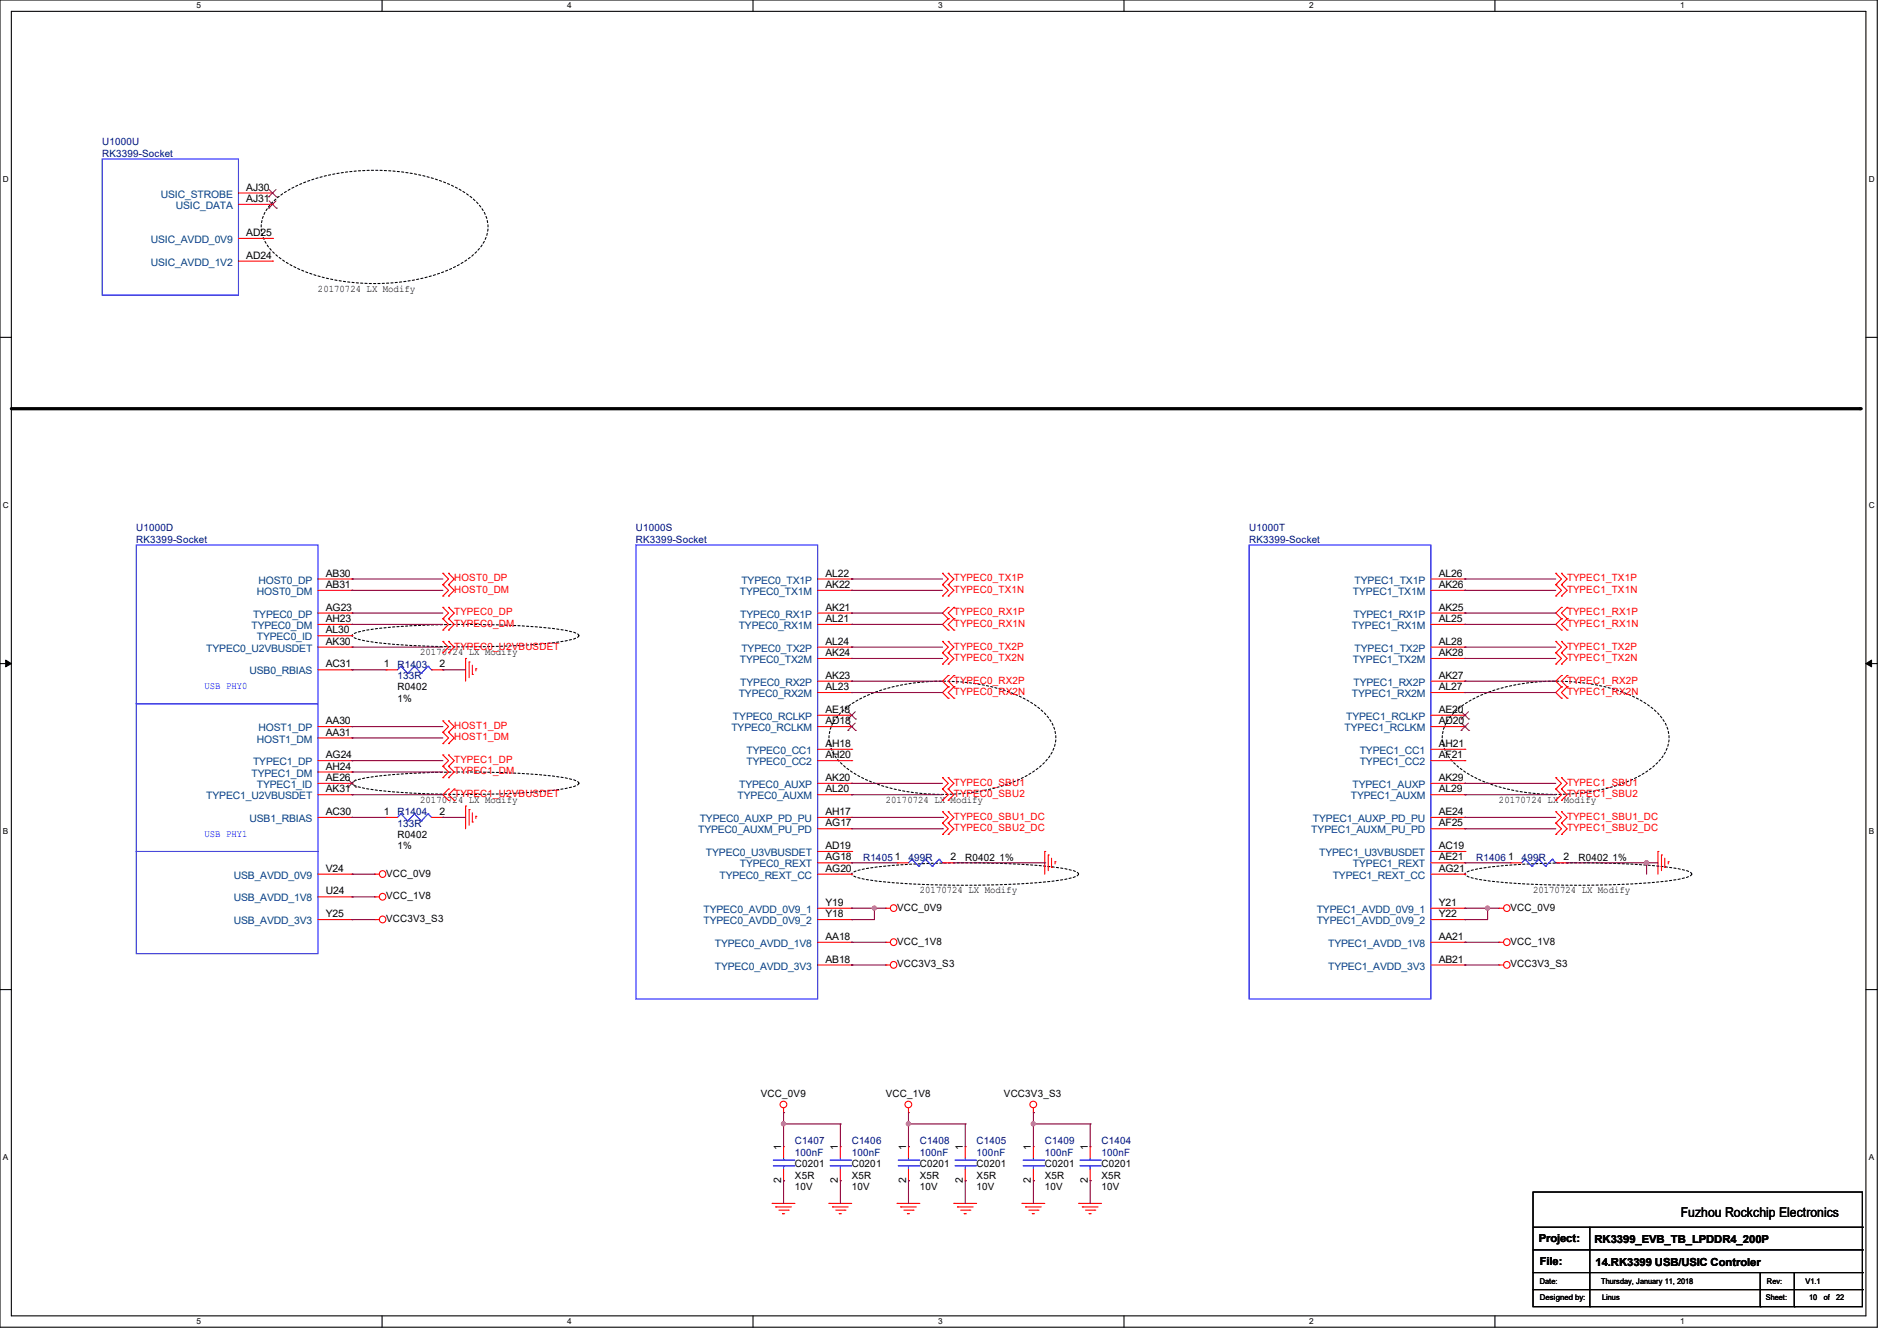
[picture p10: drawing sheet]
<svg xmlns="http://www.w3.org/2000/svg" width="297mm" height="210mm" viewBox="0 0 297 210" stroke-linecap="round" stroke-linejoin="round" font-family="sans-serif">
<path d="M0 0h293.9v207.9h-293.9zM1.8 1.8h290.3v204.3h-290.3z" fill="none" stroke="#000" stroke-width=".17"/>
<g fill="#fff">
<path d="M30.8 .2h.7v1.4h-.7z"/>
<path d="M30.8 206.2h.7v1.4h-.7z"/>
</g>
<path d="M59.8 0v1.8M59.8 206.1v1.8" fill="none" stroke="#000" stroke-width=".17"/>
<g fill="#fff">
<path d="M88.8 .2h.7v1.4h-.7z"/>
<path d="M88.8 206.2h.7v1.4h-.7z"/>
</g>
<path d="M117.9 0v1.8M117.9 206.1v1.8" fill="none" stroke="#000" stroke-width=".17"/>
<g fill="#fff">
<path d="M146.9 .2h.7v1.4h-.7z"/>
<path d="M146.9 206.2h.7v1.4h-.7z"/>
</g>
<path d="M176 0v1.8M176 206.1v1.8" fill="none" stroke="#000" stroke-width=".17"/>
<g fill="#fff">
<path d="M205 .2h.7v1.4h-.7z"/>
<path d="M205 206.2h.7v1.4h-.7z"/>
</g>
<path d="M234.1 0v1.8M234.1 206.1v1.8" fill="none" stroke="#000" stroke-width=".17"/>
<g fill="#fff">
<path d="M263.1 .2h.6v1.4h-.6z"/>
<path d="M263.1 206.2h.6v1.4h-.6z"/>
<path d="M.5 27.3h.9v1.4h-.9z"/>
<path d="M292.6 27.3h.9v1.4h-.9z"/>
<path d="M.5 78.4h.9v1.4h-.9z"/>
<path d="M292.6 78.4h.9v1.4h-.9z"/>
</g>
<path d="M0 52.8h1.8M292.1 52.8h1.8" fill="none" stroke="#000" stroke-width=".17"/>
<g fill="#fff">
<path d="M.5 129.5h.8v1.4h-.8z"/>
<path d="M292.6 129.5h.8v1.4h-.8z"/>
</g>
<path d="M0 103.9h1.8M292.1 103.9h1.8" fill="none" stroke="#000" stroke-width=".17"/>
<path d="M.9 103.4l.9 .5-.9 .5zM292.1 103.9l.9-.5v1z" fill="#000" stroke="#000" stroke-width=".16"/>
<g fill="#fff">
<path d="M.5 180.5h.8v1.4h-.8z"/>
<path d="M292.6 180.5h.8v1.4h-.8z"/>
</g>
<g fill="none" stroke="#000" stroke-width=".17">
<path d="M0 155h1.8M292.1 155h1.8M240 186.7h51.6v17.9h-51.6zM240 192.2h51.6M240 195.7h51.6M240 199.3h51.6M248.9 192.2v12.4M275.6 199.3v5.3M280.9 199.3v5.3M291.6 192.2h.1M291.6 195.7h.1M291.6 199.3h.1"/>
<path d="M240 202h51.6M248.9 204.6h.1M275.6 204.6h.1M280.9 204.6h.1M291.6 202h.1"/>
</g>
<path d="M1.8 64h289.5" fill="none" stroke="#000" stroke-width=".51"/>
<circle cx="291.3" cy="64" r=".25" fill="#000"/>
<path d="M42.5 31.9a16.7 16.7 0 0 1 8.8-4.4 32.7 32.7 0 0 1 19.3 1.5 10.3 10.3 0 0 1 5.4 4.6 5 5 0 0 1-1.2 5.6 16.7 16.7 0 0 1-8.8 4.4 32.7 32.7 0 0 1-19.2-1.5 10.3 10.3 0 0 1-5.5-4.7 5 5 0 0 1 1.2-5.5zM55.3 99.3a16.8 16.8 0 0 1 5.8-1.1 145.8 145.8 0 0 1 26.4 .3 8.3 8.3 0 0 1 3 .8l.1 .2-.1 .3a16.8 16.8 0 0 1-5.8 1.1 145.8 145.8 0 0 1-26.4-.4 8.3 8.3 0 0 1-3-.7l-.2-.3zM131.4 111.9a16.7 16.7 0 0 1 8.8-4.4 32.7 32.7 0 0 1 19.3 1.5 10.3 10.3 0 0 1 5.4 4.6 5 5 0 0 1-1.2 5.6 16.7 16.7 0 0 1-8.8 4.4 32.7 32.7 0 0 1-19.2-1.5 10.3 10.3 0 0 1-5.5-4.6 5 5 0 0 1 1.2-5.6zM227.4 111.9a16.7 16.7 0 0 1 8.8-4.4 32.7 32.7 0 0 1 19.3 1.5 10.3 10.3 0 0 1 5.4 4.6 5 5 0 0 1-1.2 5.6 16.7 16.7 0 0 1-8.8 4.4 32.7 32.7 0 0 1-19.2-1.5 10.3 10.3 0 0 1-5.5-4.6 5 5 0 0 1 1.2-5.6zM55.3 122.4a16.8 16.8 0 0 1 5.8-1.1 145.8 145.8 0 0 1 26.4 .4 8.3 8.3 0 0 1 3 .7l.1 .3-.1 .2a16.8 16.8 0 0 1-5.8 1.1 145.8 145.8 0 0 1-26.4-.3 8.3 8.3 0 0 1-3-.8l-.2-.2zM133.5 136.7a16.8 16.8 0 0 1 5.8-1.1 145.8 145.8 0 0 1 26.4 .3 8.3 8.3 0 0 1 3 .8l.2 .2-.2 .2a16.8 16.8 0 0 1-5.8 1.1 145.8 145.8 0 0 1-26.4-.3 8.3 8.3 0 0 1-3-.8l-.2-.2zM229.5 136.7a16.8 16.8 0 0 1 5.8-1.1 145.8 145.8 0 0 1 26.4 .3 8.3 8.3 0 0 1 3 .8l.2 .2-.2 .2a16.8 16.8 0 0 1-5.8 1.1 145.8 145.8 0 0 1-26.4-.3 8.3 8.3 0 0 1-3-.8l-.1-.2z" fill="none" stroke="#000" stroke-width=".17" stroke-dasharray=".3"/>
<g fill="none" stroke="#f00" stroke-width=".17">
<path d="M37.3 30.2h5.4M37.3 32h5.4M37.3 37.3h5.4M42.7 30.2h.1M42.7 32h.1M42.7 37.3h.1M37.3 40.9h5.4M42.7 40.9h.1M49.8 90.7h5.3M49.8 92.5h5.3M49.8 96h5.3M49.8 97.8h5.3"/>
<path d="M49.8 99.6h5.3M55.1 90.7h.1M55.1 92.5h.1M55.1 96h.1M55.1 97.8h.1M55.1 99.6h.1M69.3 93.3h.1M69.3 91.6h.1M69.3 89.8h.1M69.3 98.7h.1M69.3 96.9h.1M69.3 95.1h.1"/>
<path d="M69.3 91.6l.9 .9-.9 .8M69.3 89.8l.9 .9-.9 .9M69.3 96.9l.9 .9-.9 .9M69.3 95.1l.9 .9-.9 .9M70.2 93.3h.1M70.2 91.6h.1M70.2 89.8h.1M70.2 98.7h.1M70.2 96.9h.1M70.2 95.1h.1M70.2 91.6l.9 .9-.9 .8M70.2 89.8l.9 .9-.9 .9"/>
<path d="M70.2 96.9l.9 .9-.9 .9M70.2 95.1l.9 .9-.9 .9M128 90.7h5.3M128 92.5h5.3M128 96h5.3M128 97.8h5.3M133.3 90.7h.1M133.3 92.5h.1M133.3 96h.1M133.3 97.8h.1M147.6 93.3h.1M147.6 91.6h.1"/>
<path d="M147.6 89.8h.1M147.6 91.6l.9 .9-.9 .8M147.6 89.8l.9 .9-.9 .9M148.5 93.3h.1M148.5 91.6h.1M148.5 89.8h.1M148.5 95.1h.1M148.5 96.9h.1M148.5 98.7h.1M148.5 91.6l.9 .9-.9 .8M148.5 89.8l.9 .9-.9 .9M148.5 95.1l-.9 .9 .9 .9"/>
<path d="M148.5 96.9l-.9 .9 .9 .9M149.4 96.9h.1M149.4 95.1h.1M149.4 98.7h.1M149.4 95.1l-.9 .9 .9 .9M149.4 96.9l-.9 .9 .9 .9M224 90.7h5.4M224 92.5h5.4M224 96h5.4M224 97.8h5.4M229.4 90.7h.1M229.4 92.5h.1"/>
<path d="M229.4 96h.1M229.4 97.8h.1M243.6 93.3h.1M243.6 91.6h.1M243.6 89.8h.1M243.6 91.6l.9 .9-.9 .8M243.6 89.8l.9 .9-.9 .9M244.5 93.3h.1M244.5 91.6h.1M244.5 89.8h.1M244.5 96.9h.1M244.5 98.7h.1"/>
<path d="M244.5 95.1h.1M244.5 91.6l.9 .9-.9 .8M244.5 89.8l.9 .9-.9 .9M244.5 96.9l-.9 .9 .9 .9M244.5 95.1l-.9 .9 .9 .9M245.4 98.7h.1M245.4 96.9h.1M245.4 95.1h.1M245.4 96.9l-.9 .9 .9 .9M245.4 95.1l-.9 .9 .9 .9M49.8 101.3h5.3M49.8 113.8h5.3"/>
<path d="M49.8 119.1h5.3M49.8 104.9h5.3M49.8 115.6h5.3M55.1 101.3h.1M55.1 104.9h.1M55.1 113.8h.1M55.1 115.6h.1M55.1 119.1h.1M60.5 104.9h.1M60.5 104.9h1.7M67.6 104.9h1.7M69.3 116.5h.1"/>
<path d="M69.3 114.7h.1M69.3 112.9h.1M69.3 118.2h.1M69.3 102.2h.1M69.3 100.5h.1M69.3 104.9h.1M69.3 114.7l.9 .9-.9 .9M69.3 112.9l.9 .9-.9 .9M69.3 118.2l.9 .9-.9 .9M69.3 100.5l.9 .8-.9 .9M70.2 116.5h.1M70.2 114.7h.1"/>
<path d="M70.2 112.9h.1M70.2 118.2h.1M70.2 102.2h.1M70.2 100.5h.1M70.2 114.7l.9 .9-.9 .9M70.2 112.9l.9 .9-.9 .9M70.2 118.2l.9 .9-.9 .9M70.2 100.5l.9 .8-.9 .9M72.9 103.1h.1M72.9 103.1v3.6M73.4 103.7h.1M73.4 103.7v2.4"/>
<path d="M74 105.6h.1M74 104.2v1.4M74.5 104.7h.1M74.5 104.7v.4M128 101.3h5.3M128 103.1h5.3M128 106.7h5.3M128 108.5h5.3M128 112h5.3M128 113.8h5.3M128 117.3h5.3M128 119.1h5.3"/>
<path d="M133.3 101.3h.1M133.3 103.1h.1M133.3 106.7h.1M133.3 108.5h.1M133.3 112h.1M133.3 113.8h.1M133.3 117.3h.1M133.3 119.1h.1M147.6 104h.1M147.6 102.2h.1M147.6 100.5h.1M147.6 102.2l.9 .9-.9 .9"/>
<path d="M147.6 100.5l.9 .8-.9 .9M148.5 104h.1M148.5 102.2h.1M148.5 100.5h.1M148.5 105.8h.1M148.5 107.6h.1M148.5 109.3h.1M148.5 102.2l.9 .9-.9 .9M148.5 100.5l.9 .8-.9 .9M148.5 105.8l-.9 .9 .9 .9M148.5 107.6l-.9 .9 .9 .8M149.4 107.6h.1"/>
<path d="M149.4 105.8h.1M149.4 109.3h.1M149.4 105.8l-.9 .9 .9 .9M149.4 107.6l-.9 .9 .9 .8M224 101.3h5.4M224 103.1h5.4M224 106.7h5.4M224 108.5h5.4M224 112h5.4M224 113.8h5.4M224 117.3h5.4M224 119.1h5.4"/>
<path d="M229.4 101.3h.1M229.4 103.1h.1M229.4 106.7h.1M229.4 108.5h.1M229.4 112h.1M229.4 113.8h.1M229.4 117.3h.1M229.4 119.1h.1M243.6 104h.1M243.6 102.2h.1M243.6 100.5h.1M243.6 102.2l.9 .9-.9 .9"/>
<path d="M243.6 100.5l.9 .8-.9 .9M244.5 104h.1M244.5 102.2h.1M244.5 100.5h.1M244.5 107.6h.1M244.5 109.3h.1M244.5 105.8h.1M244.5 102.2l.9 .9-.9 .9M244.5 100.5l.9 .8-.9 .9M244.5 107.6l-.9 .9 .9 .8M244.5 105.8l-.9 .9 .9 .9M245.4 109.3h.1"/>
<path d="M245.4 107.6h.1M245.4 105.8h.1M245.4 107.6l-.9 .9 .9 .8M245.4 105.8l-.9 .9 .9 .9M49.8 136.9h5.3M49.8 122.7h5.3M49.8 124.5h5.3M49.8 128h5.3M49.8 120.9h5.3M55.1 120.9h.1M55.1 122.7h.1M55.1 124.5h.1"/>
<path d="M55.1 128h.1M55.1 136.9h.1M58.7 136.9h.1M58.7 136.9h.7M60.5 128h.1M60.5 128h1.7M67.6 128h1.7M69.3 121.8h.1M69.3 120h.1M69.3 128h.1M69.3 120l.9 .9-.9 .9M70.2 121.8h.1"/>
<path d="M70.2 120h.1M70.2 123.6h.1M70.2 125.3h.1M70.2 120l.9 .9-.9 .9M70.2 123.6l-.9 .9 .9 .8M71.1 125.3h.1M71.1 123.6h.1M71.1 123.6l-.9 .9 .9 .8M72.9 126.2h.1M72.9 126.2v3.6M73.4 126.8h.1M73.4 126.8v2.4"/>
<path d="M74 128.7h.1M74 127.3v1.4M74.5 127.8h.1M74.5 127.8v.4M128 136.9h5.3M128 135.1h5.3M128 122.7h5.3M128 124.5h5.3M128 128h5.3M128 129.8h5.3M128 133.3h5.3M133.3 122.7h.1"/>
<path d="M133.3 124.5h.1M133.3 128h.1M133.3 129.8h.1M133.3 135.1h.1M133.3 136.9h.1M133.3 133.3h.1M140.5 135.1h.1M140.5 135.1h1.7M147.6 125.3h.1M147.6 123.6h.1M147.6 121.8h.1M147.6 128.9h.1"/>
<path d="M147.6 127.1h.1M147.6 130.7h.1M147.6 123.6l.9 .9-.9 .8M147.6 121.8l.9 .9-.9 .9M147.6 127.1l.9 .9-.9 .9M147.6 128.9l.9 .9-.9 .9M147.6 135.1h1.8M148.5 125.3h.1M148.5 123.6h.1M148.5 121.8h.1M148.5 128.9h.1M148.5 127.1h.1"/>
<path d="M148.5 130.7h.1M148.5 123.6l.9 .9-.9 .8M148.5 121.8l.9 .9-.9 .9M148.5 127.1l.9 .9-.9 .9M148.5 128.9l.9 .9-.9 .9M149.4 135.1h.1M163.6 133.3h.1M163.6 133.3v3.6M164.1 133.9h.1M164.1 133.9v2.5M164.6 135.8h.1M164.6 134.4v1.4"/>
<path d="M165.2 135h.1M165.2 135v.3M224 136.9h5.4M224 135.1h5.4M224 122.7h5.4M224 124.5h5.4M224 128h5.4M224 129.8h5.4M224 133.3h5.4M229.4 122.7h.1M229.4 124.5h.1M229.4 128h.1"/>
<path d="M229.4 129.8h.1M229.4 135.1h.1M229.4 136.9h.1M229.4 133.3h.1M236.5 135.1h.1M236.5 135.1h1.8M243.6 123.6h.1M243.6 121.8h.1M243.6 125.3h.1M243.6 128.9h.1M243.6 127.1h.1M243.6 130.7h.1"/>
<path d="M243.6 121.8l.9 .9-.9 .9M243.6 123.6l.9 .9-.9 .8M243.6 127.1l.9 .9-.9 .9M243.6 128.9l.9 .9-.9 .9M243.6 135.1h1.8M244.5 123.6h.1M244.5 121.8h.1M244.5 125.3h.1M244.5 128.9h.1M244.5 127.1h.1M244.5 130.7h.1M244.5 121.8l.9 .9-.9 .9"/>
<path d="M244.5 123.6l.9 .9-.9 .8M244.5 127.1l.9 .9-.9 .9M244.5 128.9l.9 .9-.9 .9M245.4 135.1h.1M259.6 133.3h.1M259.6 133.3v3.6M260.1 133.9h.1M260.1 133.9v2.5M260.6 135.8h.1M260.6 134.4v1.4M261.2 135h.1M261.2 135v.3"/>
<path d="M49.8 140.5h5.3M49.8 144h5.3M55.1 140.5h.1M55.1 144h.1M58.7 140.5h.1M58.7 144h.1M58.7 140.5h.7M58.7 144h.7M128 144h5.3M128 151.1h5.3M128 147.6h5.3M128 142.2h5.3"/>
<path d="M133.3 142.2h.1M133.3 144h.1M133.3 147.6h.1M133.3 151.1h.1M138.7 151.1h.1M138.7 147.6h.1M138.7 142.2h.1M138.7 151.1h.7M138.7 147.6h.7M138.7 142.2h.7M224 144h5.4M224 151.1h5.4"/>
<path d="M224 147.6h5.4M224 142.2h5.4M229.4 142.2h.1M229.4 144h.1M229.4 147.6h.1M229.4 151.1h.1M234.7 142.2h.1M234.7 147.6h.1M234.7 151.1h.1M234.7 151.1h.7M234.7 147.6h.7M234.7 142.2h.7"/>
<path d="M122.7 174.2h.1M122.7 179.6h.1M122.7 173.5v.7M122.7 179.6v1.8M131.6 179.6h.1M131.6 179.6v1.8M142.2 174.2h.1M142.2 179.6h.1M142.2 173.5v.7M142.2 179.6v1.8M151.1 179.6h.1M151.1 179.6v1.8"/>
<path d="M161.8 174.2h.1M161.8 179.6h.1M161.8 173.5v.7M161.8 179.6v1.8M170.7 179.6h.1M170.7 179.6v1.8M120.9 188.5h.1M120.9 188.5h3.6M121.5 189h.1M121.5 189h2.4M122 189.5h1.4M122.5 190.1h.1"/>
<path d="M122.5 190.1h.4M122.7 184.9h.1M122.7 183.1v1.8M123.4 189.5h.1M129.8 188.5h.1M129.8 188.5h3.5M130.3 189h.1M130.3 189h2.5M130.9 189.5h1.4M131.4 190.1h.1M131.4 190.1h.3M131.6 184.9h.1"/>
<path d="M131.6 183.1v1.8M132.3 189.5h.1M140.5 188.5h.1M140.5 188.5h3.5M141 189h.1M141 189h2.5M141.5 189.5h1.5M142.1 190.1h.1M142.1 190.1h.3M142.2 184.9h.1M142.2 183.1v1.8M143 189.5h.1"/>
<path d="M149.4 188.5h.1M149.4 188.5h3.5M149.9 189h.1M149.9 189h2.5M150.4 189.5h1.4M151 190.1h.1M151 190.1h.3M151.1 184.9h.1M151.1 183.1v1.8M151.8 189.5h.1M160 188.5h.1M160 188.5h3.6"/>
<path d="M160.6 189h.1M160.6 189h2.4M161.1 189.5h1.4M161.6 190.1h.1M161.6 190.1h.4M161.8 184.9h.1M161.8 183.1v1.8M162.5 189.5h.1M168.9 188.5h.1M168.9 188.5h3.6M169.5 189h.1M169.5 189h2.4"/>
<path d="M170 189.5h1.4M170.5 190.1h.1M170.5 190.1h.4M170.7 184.9h.1M170.7 183.1v1.8M171.4 189.5h.1"/>
<circle cx="59.9" cy="136.9" r=".52"/>
<circle cx="59.9" cy="140.4" r=".52"/>
<circle cx="59.9" cy="144" r=".52"/>
<circle cx="139.9" cy="142.2" r=".52"/>
<circle cx="139.9" cy="147.6" r=".52"/>
<circle cx="139.9" cy="151.1" r=".52"/>
<circle cx="235.9" cy="142.2" r=".52"/>
<circle cx="235.9" cy="147.6" r=".52"/>
<circle cx="235.9" cy="151.1" r=".52"/>
<circle cx="122.7" cy="173" r=".52"/>
<circle cx="142.2" cy="173" r=".52"/>
<circle cx="161.8" cy="173" r=".52"/>
</g>
<g fill="none" stroke="#00f" stroke-width=".17">
<path d="M16 24.9h21.3v21.3h-21.3zM21.3 85.3h28.5v64.1h-28.5zM99.6 85.3h28.4v71.2h-28.4zM195.6 85.3h28.4v71.2h-28.4zM21.3 110.2h.1M21.3 110.2h28.5M62.8 104.4h.1M62.8 104.4l-.6 .5M62.8 104.4l1 1.1M63.8 105.5h.1M64.9 104.4h.1M64.9 104.4l-1.1 1.1"/>
<path d="M64.9 104.4l1.1 1.1M66 105.5h.1M67 104.4h.1M67 104.4l-1 1.1M67 104.4l.6 .5M67.6 104.9h.1M21.3 133.3h.1M21.3 133.3h28.5M62.8 127.5h.1M62.8 127.5l-.6 .5M62.8 127.5l1 1.1M63.8 128.6h.1"/>
<path d="M64.9 127.5h.1M64.9 127.5l-1.1 1.1M64.9 127.5l1.1 1.1M66 128.6h.1M67 127.5h.1M67 127.5l-1 1.1M67 127.5l.6 .5M67.6 128h.1M142.8 134.6h.1M142.8 134.6l-.6 .5M142.8 134.6l1 1.1M143.8 135.7h.1"/>
<path d="M144.9 134.6h.1M144.9 134.6l-1.1 1.1M144.9 134.6l1.1 1.1M146 135.7h.1M147 134.6h.1M147 134.6l-1 1.1M147 134.6l.6 .5M147.6 135.1h.1M238.8 134.6h.1M238.8 134.6l-.5 .5M238.8 134.6l1.1 1.1M239.9 135.7h.1"/>
<path d="M240.9 134.6h.1M240.9 134.6l-1 1.1M240.9 134.6l1.1 1.1M242 135.7h.1M243 134.6h.1M243 134.6l-1 1.1M243 134.6l.6 .5M243.6 135.1h.1M121.1 182.6h3.2M121.1 181.7h3.2M122.7 181.7h.1M122.7 182.6h.1"/>
<path d="M122.7 181.4v.3M122.7 182.6v.5M124.3 182.6h.1M124.3 181.7h.1M130 182.6h3.2M130 181.7h3.2M131.6 181.7h.1M131.6 182.6h.1M131.6 181.4v.3M131.6 182.6v.5M133.2 182.6h.1M133.2 181.7h.1"/>
<path d="M140.6 182.6h3.2M140.6 181.7h3.2M142.2 181.7h.1M142.2 182.6h.1M142.2 181.4v.3M142.2 182.6v.5M143.8 182.6h.1M143.8 181.7h.1M149.5 182.6h3.2M149.5 181.7h3.2M151.1 181.7h.1M151.1 182.6h.1"/>
<path d="M151.1 181.4v.3M151.1 182.6v.5M152.7 182.6h.1M152.7 181.7h.1M160.2 182.6h3.2M160.2 181.7h3.2M161.8 181.7h.1M161.8 182.6h.1M161.8 181.4v.3M161.8 182.6v.5M163.4 182.6h.1M163.4 181.7h.1"/>
<path d="M169.1 182.6h3.2M169.1 181.7h3.2M170.7 181.7h.1M170.7 182.6h.1M170.7 181.4v.3M170.7 182.6v.5M172.3 182.6h.1M172.3 181.7h.1"/>
</g>
<g fill="none" stroke="#804000" stroke-width=".16">
<path d="M42.1 30.8h.1M42.1 32.6h.1M42.1 29.7l1.2 1.1M42.1 31.5l1.2 1.1M43.2 29.7l-1.1 1.1M43.2 31.5l-1.1 1.1M43.3 30.8h.1M43.3 32.6h.1M132.8 112.6h.1M132.8 114.4h.1M132.8 111.5l1.1 1.1M132.8 113.2l1.1 1.2"/>
<path d="M133.9 111.5l-1.1 1.1M133.9 113.2l-1.1 1.2M133.9 112.6h.1M133.9 114.4h.1M228.8 112.6h.1M228.8 114.4h.1M228.8 111.5l1.2 1.1M228.8 113.2l1.2 1.2M229.9 111.5l-1.1 1.1M229.9 113.2l-1.1 1.2M230 112.6h.1M230 114.4h.1"/>
<path d="M54.5 123.3h.1M54.6 122.1l1.1 1.2M55.7 122.1l-1.2 1.2M55.7 123.3h.1"/>
</g>
<g fill="none" stroke="#800040" stroke-width=".17">
<path d="M55.1 90.7h.1M55.1 92.5h.1M55.1 97.8h.1M55.1 96h.1M55.1 90.7h14.2M55.1 92.5h14.2M55.1 97.8h14.2M55.1 96h14.2M133.3 97.8h.1M133.3 96h.1M133.3 90.7h.1M133.3 92.5h.1"/>
<path d="M133.3 90.7h14.3M133.3 92.5h14.3M133.3 97.8h14.3M133.3 96h14.3M229.4 97.8h.1M229.4 96h.1M229.4 90.7h.1M229.4 92.5h.1M229.4 90.7h14.2M229.4 92.5h14.2M229.4 97.8h14.2M229.4 96h14.2"/>
<path d="M55.1 115.6h.1M55.1 113.8h.1M55.1 104.9h.1M55.1 101.3h.1M55.1 119.1h.1M55.1 115.6h14.2M55.1 113.8h14.2M55.1 104.9h5.4M55.1 101.3h14.2M55.1 119.1h14.2M69.3 104.9h.1M69.3 104.9h3.6"/>
<path d="M133.3 108.5h.1M133.3 106.7h.1M133.3 101.3h.1M133.3 103.1h.1M133.3 101.3h14.3M133.3 108.5h14.3M133.3 106.7h14.3M133.3 103.1h14.3M229.4 108.5h.1M229.4 106.7h.1M229.4 101.3h.1M229.4 103.1h.1"/>
<path d="M229.4 101.3h14.2M229.4 108.5h14.2M229.4 106.7h14.2M229.4 103.1h14.2M55.1 136.9h.1M55.1 128h.1M55.1 120.9h.1M55.1 124.5h.1M55.1 136.9h3.6M55.1 128h5.4M55.1 120.9h14.2M55.1 124.5h14.2"/>
<path d="M69.3 128h.1M69.3 128h3.6M133.3 135.1h.1M133.3 122.7h.1M133.3 124.5h.1M133.3 128h14.3M133.3 129.8h14.3M133.3 135.1h7.2M133.3 122.7h14.3M133.3 124.5h14.3M147.6 128h.1M147.6 129.8h.1"/>
<path d="M149.4 135.1h14.2M163.6 135.1h.1M229.4 135.1h.1M229.4 122.7h.1M229.4 124.5h.1M229.4 128h.1M229.4 129.8h.1M229.4 128h14.2M229.4 129.8h14.2M229.4 135.1h7.1M229.4 122.7h14.2M229.4 124.5h14.2"/>
<path d="M245.4 135.1h.1M245.4 135.1h14.2M257.8 135.1h.1M257.8 135.1v1.8M55.1 140.5h.1M55.1 144h.1M55.1 140.5h3.6M55.1 144h3.6M133.3 151.1h.1M133.3 147.6h.1M133.3 142.2h.1M133.3 144h.1"/>
<path d="M133.3 151.1h5.4M133.3 147.6h5.4M133.3 142.2h5.4M136.9 142.2h.1M136.9 142.2v1.8h-3.6M229.4 142.2h.1M229.4 144h.1M229.4 147.6h.1M229.4 151.1h.1M229.4 151.1h5.3M229.4 147.6h5.3M229.4 142.2h5.3"/>
<path d="M232.9 142.2h.1M232.9 142.2v1.8h-3.5M122.7 174.2h.1M122.7 176h.1M122.7 174.2v5.4M122.7 176h8.9M131.6 176h.1M131.6 176v3.6M142.2 176h.1M142.2 179.6h.1M142.2 174.2v5.4M142.2 176h8.9"/>
<path d="M151.1 176h.1M151.1 176v3.6M161.8 174.2h.1M161.8 176h.1M161.8 174.2v5.4M161.8 176h8.9M170.7 176h.1M170.7 176v3.6M122.7 184.9h.1M122.7 184.9v3.6M131.6 184.9h.1M131.6 184.9v3.6"/>
<path d="M142.2 184.9h.1M142.2 184.9v3.6M151.1 184.9h.1M151.1 184.9v3.6M161.8 184.9h.1M161.8 184.9v3.6M170.7 184.9h.1M170.7 184.9v3.6"/>
</g>
<g fill="#f0f" stroke="#f0f" stroke-width=".17">
<circle cx="136.9" cy="142.2" r=".32"/>
<circle cx="232.9" cy="142.2" r=".32"/>
<circle cx="257.8" cy="135.1" r=".32"/>
<circle cx="142.2" cy="176" r=".32"/>
<circle cx="161.8" cy="176" r=".32"/>
<circle cx="122.7" cy="176" r=".32"/>
</g>
<text font-size="2.1" x="263.1" y="190.6">Fuzhou Rockchip Electronics</text>
<g font-size="1.7">
<text x="240.9" y="194.5">Project:</text>
<text x="249.6" y="194.7">RK3399_EVB_TB_LPDDR4_200P</text>
<text x="241.1" y="198.1">File:</text>
<text x="249.8" y="198.2">14.RK3399 USB/USIC Controler</text>
</g>
<g font-size="1.6" fill="#000080">
<text x="16" y="22.8">U1000U</text>
<text x="16" y="24.6">RK3399-Socket</text>
<text x="21.3" y="83.2">U1000D</text>
<text x="99.6" y="83.2">U1000S</text>
<text x="195.6" y="83.2">U1000T</text>
<text x="21.3" y="85">RK3399-Socket</text>
<text x="99.6" y="85">RK3399-Socket</text>
<text x="195.6" y="85">RK3399-Socket</text>
<text x="62.2" y="104.6">R1403</text>
<text x="62.2" y="106.3">133R</text>
<text x="62.2" y="127.7">R1404</text>
<text x="62.2" y="129.5">133R</text>
<text x="135.1" y="134.8">R1405</text>
<text x="142.2" y="134.8">499R</text>
<text x="231.1" y="134.8">R1406</text>
<text x="238.2" y="134.8">499R</text>
<text x="124.5" y="179.2">C1407</text>
<text x="133.3" y="179.2">C1406</text>
<text x="144" y="179.2">C1408</text>
<text x="152.9" y="179.2">C1405</text>
<text x="163.6" y="179.2">C1409</text>
<text x="172.5" y="179.2">C1404</text>
<text x="124.5" y="181">100nF</text>
<text x="133.3" y="181">100nF</text>
<text x="144" y="181">100nF</text>
<text x="152.9" y="181">100nF</text>
<text x="163.6" y="181">100nF</text>
<text x="172.5" y="181">100nF</text>
</g>
<g font-size="1.6">
<text x="38.6" y="29.8">AJ30</text>
<text x="38.6" y="31.6">AJ31</text>
<text x="38.6" y="37">AD25</text>
<text x="38.6" y="40.5">AD24</text>
<text x="49.8" y="45.7">20170724 LX Modify</text>
<text x="51" y="90.3">AB30</text>
<text x="51" y="92.1">AB31</text>
<text x="51" y="95.6">AG23</text>
<text x="129.2" y="90.3">AL22</text>
<text x="129.2" y="92.1">AK22</text>
<text x="129.2" y="95.6">AK21</text>
<text x="225.3" y="90.3">AL26</text>
<text x="225.3" y="92.1">AK26</text>
<text x="225.3" y="95.6">AK25</text>
<text x="51" y="97.4">AH23</text>
<text x="51" y="99.2">AL30</text>
<text x="51" y="101">AK30</text>
<text x="129.2" y="97.4">AL21</text>
<text x="129.2" y="101">AL24</text>
<text x="225.3" y="97.4">AL25</text>
<text x="225.3" y="101">AL28</text>
<text x="51" y="104.5">AC31</text>
<text x="60.1" y="104.5">1</text>
<text x="65.8" y="102.6">20170724 LX Modify</text>
<text x="68.8" y="104.5">2</text>
<text x="129.2" y="102.7">AK24</text>
<text x="129.2" y="106.3">AK23</text>
<text x="225.3" y="102.7">AK28</text>
<text x="225.3" y="106.3">AK27</text>
<text x="51" y="113.4">AA30</text>
<text x="62.2" y="108.1">R0402</text>
<text x="62.2" y="109.9">1%</text>
<text x="129.2" y="108.1">AL23</text>
<text x="129.2" y="111.6">AE18</text>
<text x="129.2" y="113.4">AD18</text>
<text x="225.3" y="108.1">AL27</text>
<text x="225.3" y="111.6">AE20</text>
<text x="225.3" y="113.4">AD20</text>
<text x="51" y="115.2">AA31</text>
<text x="51" y="118.7">AG24</text>
<text x="129.2" y="117">AH18</text>
<text x="129.2" y="118.7">AH20</text>
<text x="225.3" y="117">AH21</text>
<text x="225.3" y="118.7">AF21</text>
<text x="51" y="120.5">AH24</text>
<text x="51" y="122.3">AE26</text>
<text x="51" y="124.1">AK31</text>
<text x="65.8" y="125.7">20170724 LX Modify</text>
<text x="129.2" y="122.3">AK20</text>
<text x="129.2" y="124.1">AL20</text>
<text x="138.7" y="125.7">20170724 LX Modify</text>
<text x="225.3" y="122.3">AK29</text>
<text x="225.3" y="124.1">AL29</text>
<text x="234.7" y="125.7">20170724 LX Modify</text>
<text x="51" y="127.6">AC30</text>
<text x="60.1" y="127.6">1</text>
<text x="62.2" y="131.2">R0402</text>
<text x="68.8" y="127.6">2</text>
<text x="129.2" y="127.6">AH17</text>
<text x="129.2" y="129.4">AG17</text>
<text x="225.3" y="127.6">AE24</text>
<text x="225.3" y="129.4">AF25</text>
<text x="51" y="136.5">V24</text>
<text x="60.5" y="137.3">VCC_0V9</text>
<text x="62.2" y="133">1%</text>
<text x="129.2" y="134.7">AG18</text>
<text x="129.2" y="136.5">AG20</text>
<text x="129.2" y="133">AD19</text>
<text x="140.1" y="134.7">1</text>
<text x="148.8" y="134.7">2</text>
<text x="151.1" y="134.8">R0402 1%</text>
<text x="225.3" y="134.7">AE21</text>
<text x="225.3" y="136.5">AG21</text>
<text x="225.3" y="133">AC19</text>
<text x="236.1" y="134.7">1</text>
<text x="244.8" y="134.7">2</text>
<text x="247.1" y="134.8">R0402 1%</text>
<text x="51" y="140.1">U24</text>
<text x="51" y="143.6">Y25</text>
<text x="60.5" y="140.8">VCC_1V8</text>
<text x="129.2" y="141.9">Y19</text>
<text x="129.2" y="143.6">Y18</text>
<text x="140.5" y="142.6">VCC_0V9</text>
<text x="144" y="139.9">20170724 LX Modify</text>
<text x="225.3" y="141.9">Y21</text>
<text x="225.3" y="143.6">Y22</text>
<text x="236.5" y="142.6">VCC_0V9</text>
<text x="240" y="139.9">20170724 LX Modify</text>
<text x="60.5" y="144.4">VCC3V3_S3</text>
<text x="129.2" y="147.2">AA18</text>
<text x="140.5" y="148">VCC_1V8</text>
<text x="225.3" y="147.2">AA21</text>
<text x="236.5" y="148">VCC_1V8</text>
<text x="129.2" y="150.8">AB18</text>
<text x="140.5" y="151.5">VCC3V3_S3</text>
<text x="225.3" y="150.8">AB21</text>
<text x="236.5" y="151.5">VCC3V3_S3</text>
<text x="119.1" y="171.8">VCC_0V9</text>
<text x="138.7" y="171.8">VCC_1V8</text>
<text x="157.2" y="171.8">VCC3V3_S3</text>
<text x="122.3" y="185.2" transform="rotate(-90 122.3 185.2)">2</text>
<text x="122.3" y="180.1" transform="rotate(-90 122.3 180.1)">1</text>
<text x="124.5" y="182.8">C0201</text>
<text x="124.5" y="184.6">X5R</text>
<text x="131.2" y="185.2" transform="rotate(-90 131.2 185.2)">2</text>
<text x="131.2" y="180.1" transform="rotate(-90 131.2 180.1)">1</text>
<text x="133.3" y="182.8">C0201</text>
<text x="133.3" y="184.6">X5R</text>
<text x="141.9" y="185.2" transform="rotate(-90 141.9 185.2)">2</text>
<text x="141.9" y="180.1" transform="rotate(-90 141.9 180.1)">1</text>
<text x="144" y="182.8">C0201</text>
<text x="144" y="184.6">X5R</text>
<text x="150.8" y="185.2" transform="rotate(-90 150.8 185.2)">2</text>
<text x="150.8" y="180.1" transform="rotate(-90 150.8 180.1)">1</text>
<text x="152.9" y="182.8">C0201</text>
<text x="152.9" y="184.6">X5R</text>
<text x="161.4" y="185.2" transform="rotate(-90 161.4 185.2)">2</text>
<text x="161.4" y="180.1" transform="rotate(-90 161.4 180.1)">1</text>
<text x="163.6" y="182.8">C0201</text>
<text x="163.6" y="184.6">X5R</text>
<text x="170.3" y="185.2" transform="rotate(-90 170.3 185.2)">2</text>
<text x="170.3" y="180.1" transform="rotate(-90 170.3 180.1)">1</text>
<text x="172.5" y="182.8">C0201</text>
<text x="172.5" y="184.6">X5R</text>
<text x="124.5" y="186.3">10V</text>
<text x="133.3" y="186.3">10V</text>
<text x="144" y="186.3">10V</text>
<text x="152.9" y="186.3">10V</text>
<text x="163.6" y="186.3">10V</text>
<text x="172.5" y="186.3">10V</text>
</g>
<g font-size="1.6" fill="#004080">
<text x="25.2" y="30.9">USIC_STROBE</text>
<text x="27.5" y="32.7">USIC_DATA</text>
<text x="23.6" y="38.1">USIC_AVDD_0V9</text>
<text x="23.6" y="41.6">USIC_AVDD_1V2</text>
<text x="40.2" y="93.2">HOST0_DM</text>
<text x="40.5" y="91.4">HOST0_DP</text>
<text x="115.8" y="93.2">TYPEC0_TX1M</text>
<text x="116.1" y="91.4">TYPEC0_TX1P</text>
<text x="211.8" y="93.2">TYPEC1_TX1M</text>
<text x="212.1" y="91.4">TYPEC1_TX1P</text>
<text x="39.4" y="98.5">TYPEC0_DM</text>
<text x="39.6" y="96.7">TYPEC0_DP</text>
<text x="40.2" y="100.3">TYPEC0_ID</text>
<text x="115.7" y="98.5">TYPEC0_RX1M</text>
<text x="115.9" y="96.7">TYPEC0_RX1P</text>
<text x="211.7" y="98.5">TYPEC1_RX1M</text>
<text x="211.9" y="96.7">TYPEC1_RX1P</text>
<text x="32.3" y="102.1">TYPEC0_U2VBUSDET</text>
<text x="39.1" y="105.6">USB0_RBIAS</text>
<text x="115.8" y="103.8">TYPEC0_TX2M</text>
<text x="115.9" y="107.4">TYPEC0_RX2P</text>
<text x="116.1" y="102.1">TYPEC0_TX2P</text>
<text x="211.8" y="103.8">TYPEC1_TX2M</text>
<text x="211.9" y="107.4">TYPEC1_RX2P</text>
<text x="212.1" y="102.1">TYPEC1_TX2P</text>
<text x="114.8" y="112.7">TYPEC0_RCLKP</text>
<text x="115.7" y="109.2">TYPEC0_RX2M</text>
<text x="210.8" y="112.7">TYPEC1_RCLKP</text>
<text x="211.7" y="109.2">TYPEC1_RX2M</text>
<text x="39.6" y="119.8">TYPEC1_DP</text>
<text x="40.2" y="116.3">HOST1_DM</text>
<text x="40.5" y="114.5">HOST1_DP</text>
<text x="114.5" y="114.5">TYPEC0_RCLKM</text>
<text x="116.9" y="118.1">TYPEC0_CC1</text>
<text x="116.9" y="119.8">TYPEC0_CC2</text>
<text x="210.5" y="114.5">TYPEC1_RCLKM</text>
<text x="212.9" y="118.1">TYPEC1_CC1</text>
<text x="212.9" y="119.8">TYPEC1_CC2</text>
<text x="32.3" y="125.2">TYPEC1_U2VBUSDET</text>
<text x="39.4" y="121.6">TYPEC1_DM</text>
<text x="40.2" y="123.4">TYPEC1_ID</text>
<text x="115.5" y="125.2">TYPEC0_AUXM</text>
<text x="115.7" y="123.4">TYPEC0_AUXP</text>
<text x="211.5" y="125.2">TYPEC1_AUXM</text>
<text x="211.7" y="123.4">TYPEC1_AUXP</text>
<text x="39.1" y="128.7">USB1_RBIAS</text>
<text x="109.3" y="130.5">TYPEC0_AUXM_PU_PD</text>
<text x="109.6" y="128.7">TYPEC0_AUXP_PD_PU</text>
<text x="205.3" y="130.5">TYPEC1_AUXM_PU_PD</text>
<text x="205.6" y="128.7">TYPEC1_AUXP_PD_PU</text>
<text x="36.6" y="137.6">USB_AVDD_0V9</text>
<text x="110.5" y="134.1">TYPEC0_U3VBUSDET</text>
<text x="112.6" y="137.6">TYPEC0_REXT_CC</text>
<text x="115.8" y="135.8">TYPEC0_REXT</text>
<text x="206.5" y="134.1">TYPEC1_U3VBUSDET</text>
<text x="208.7" y="137.6">TYPEC1_REXT_CC</text>
<text x="211.8" y="135.8">TYPEC1_REXT</text>
<text x="36.6" y="141.2">USB_AVDD_1V8</text>
<text x="110.1" y="143">TYPEC0_AVDD_0V9_1</text>
<text x="206.2" y="143">TYPEC1_AVDD_0V9_1</text>
<text x="36.6" y="144.7">USB_AVDD_3V3</text>
<text x="110.1" y="144.7">TYPEC0_AVDD_0V9_2</text>
<text x="111.9" y="148.3">TYPEC0_AVDD_1V8</text>
<text x="206.2" y="144.7">TYPEC1_AVDD_0V9_2</text>
<text x="207.9" y="148.3">TYPEC1_AVDD_1V8</text>
<text x="111.9" y="151.9">TYPEC0_AVDD_3V3</text>
<text x="207.9" y="151.9">TYPEC1_AVDD_3V3</text>
</g>
<g font-size="1.6" fill="#f00">
<text x="71.1" y="92.8">HOST0_DM</text>
<text x="71.1" y="91.1">HOST0_DP</text>
<text x="149.4" y="92.8">TYPEC0_TX1N</text>
<text x="149.4" y="91.1">TYPEC0_TX1P</text>
<text x="245.4" y="92.8">TYPEC1_TX1N</text>
<text x="245.4" y="91.1">TYPEC1_TX1P</text>
<text x="71.1" y="98.2">TYPEC0_DM</text>
<text x="71.1" y="96.4">TYPEC0_DP</text>
<text x="71.1" y="101.7">TYPEC0_U2VBUSDET</text>
<text x="149.4" y="101.7">TYPEC0_TX2P</text>
<text x="149.4" y="96.4">TYPEC0_RX1P</text>
<text x="149.4" y="98.2">TYPEC0_RX1N</text>
<text x="245.4" y="101.7">TYPEC1_TX2P</text>
<text x="245.4" y="98.2">TYPEC1_RX1N</text>
<text x="245.4" y="96.4">TYPEC1_RX1P</text>
<text x="149.4" y="103.5">TYPEC0_TX2N</text>
<text x="149.4" y="107.1">TYPEC0_RX2P</text>
<text x="245.4" y="103.5">TYPEC1_TX2N</text>
<text x="245.4" y="107.1">TYPEC1_RX2P</text>
<text x="149.4" y="108.8">TYPEC0_RX2N</text>
<text x="245.4" y="108.8">TYPEC1_RX2N</text>
<text x="71.1" y="115.9">HOST1_DM</text>
<text x="71.1" y="114.2">HOST1_DP</text>
<text x="71.1" y="119.5">TYPEC1_DP</text>
<text x="71.1" y="121.3">TYPEC1_DM</text>
<text x="71.1" y="124.8">TYPEC1_U2VBUSDET</text>
<text x="149.4" y="124.8">TYPEC0_SBU2</text>
<text x="149.4" y="123.1">TYPEC0_SBU1</text>
<text x="245.4" y="123.1">TYPEC1_SBU1</text>
<text x="245.4" y="124.8">TYPEC1_SBU2</text>
<text x="149.4" y="128.4">TYPEC0_SBU1_DC</text>
<text x="149.4" y="130.2">TYPEC0_SBU2_DC</text>
<text x="245.4" y="128.4">TYPEC1_SBU1_DC</text>
<text x="245.4" y="130.2">TYPEC1_SBU2_DC</text>
</g>
<g font-size="1.6" fill="#00f">
<text x="32" y="107.9">USB PHY0</text>
<text x="32" y="131">USB PHY1</text>
</g>
<g font-size="1.3">
<text x="30.8" y="1.3">5</text>
<text x="88.8" y="1.3">4</text>
<text x="146.9" y="1.3">3</text>
<text x="205" y="1.3">2</text>
<text x="263.1" y="1.3">1</text>
<text x=".5" y="28.4">D</text>
<text x="292.6" y="28.4">D</text>
<text x=".5" y="79.5">C</text>
<text x="292.6" y="79.5">C</text>
<text x=".5" y="130.6">B</text>
<text x="292.6" y="130.6">B</text>
<text x=".5" y="181.7">A</text>
<text x="292.6" y="181.7">A</text>
<text x="30.8" y="207.4">5</text>
<text x="88.8" y="207.4">4</text>
<text x="146.9" y="207.4">3</text>
<text x="205" y="207.4">2</text>
<text x="263.1" y="207.4">1</text>
</g>
<g font-size="1.2">
<text x="241.1" y="201.2">Date:</text>
<text x="241.1" y="203.7">Designed by:</text>
<text x="250.7" y="201.2">Thursday, January 11, 2018</text>
<text x="250.9" y="203.7">Linus</text>
<text x="276.5" y="203.7">Sheet:</text>
<text x="276.6" y="201.2">Rev:</text>
<text x="282.7" y="201.2">V1.1</text>
<text x="283.2" y="203.7">10</text>
<text x="285.5" y="203.7">of</text>
<text x="287.5" y="203.7">22</text>
</g>
</svg>
